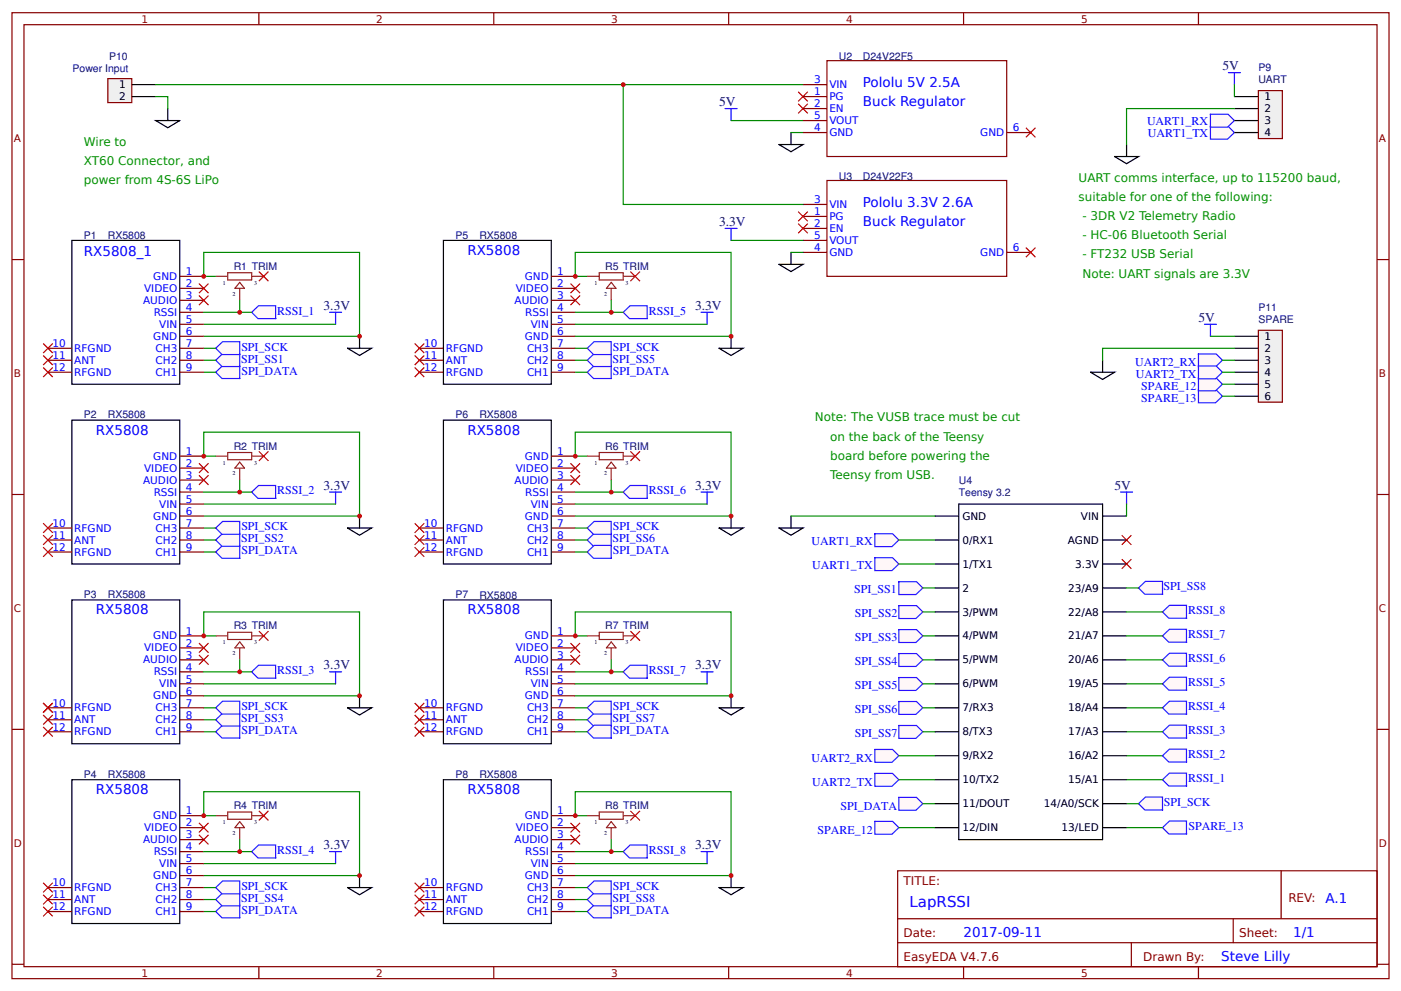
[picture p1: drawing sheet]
<svg xmlns="http://www.w3.org/2000/svg" width="312mm" height="221mm" viewBox="0 0 312 221" stroke-linecap="round" stroke-linejoin="round" font-family="sans-serif">
<g fill="none" stroke="#800" stroke-width=".27">
<path d="M2.7 2.8h306.4v215h-306.4zM5.3 5.5h301.1v209.6h-301.1zM57.6 2.8v2.7M109.9 2.8v2.7M162.2 2.8v2.7M214.4 2.8v2.7M266.7 2.8v2.7M2.7 57.8h2.6M306.4 57.8h2.7M2.7 110h2.6M306.4 110h2.7M2.7 162.3h2.6"/>
<path d="M306.4 162.3h2.7M199.8 193.8h106.6v21.3h-106.6zM285.1 193.8v10.7M2.7 214.6h2.6M57.6 215.1v2.7M109.9 215.1v2.7M162.2 215.1v2.7M199.8 204.5h106.6M199.8 209.8h106.6M214.4 215.1v2.7M251.8 209.8v5.3M266.7 215.1v2.7"/>
<path d="M274.4 204.5v5.3M306.4 214.6h2.7"/>
</g>
<g fill="#fff7f8" stroke="#430aff" stroke-width=".27">
<path d="M48 82.8l1.5-1.4h3.8l.1 2.8h-4z"/>
<path d="M48 80.2l1.5-1.5h3.8l.1 2.9h-4z"/>
<path d="M48 77.5l1.5-1.5h3.8l.1 2.9h-4z"/>
</g>
<path d="M45.3 77.5h2.7M45.3 80.2h2.7M45.3 82.8h2.7" fill="none" stroke="#080" stroke-width=".27"/>
<g fill="#fff7f8" stroke="#430aff" stroke-width=".27">
<path d="M48 122.8l1.5-1.4h3.8l.1 2.8h-4z"/>
<path d="M48 120.2l1.5-1.5h3.8l.1 2.9h-4z"/>
<path d="M48 117.5l1.5-1.5h3.8l.1 2.9h-4z"/>
</g>
<path d="M45.3 117.5h2.7M45.3 120.2h2.7M45.3 122.8h2.7" fill="none" stroke="#080" stroke-width=".27"/>
<g fill="#fff7f8" stroke="#430aff" stroke-width=".27">
<path d="M48 162.8l1.5-1.4h3.8l.1 2.8h-4z"/>
<path d="M48 160.2l1.5-1.5h3.8l.1 2.9h-4z"/>
<path d="M48 157.5l1.5-1.5h3.8l.1 2.9h-4z"/>
<path d="M48 202.9l1.5-1.5h3.8l.1 2.9h-4z"/>
<path d="M48 200.2l1.5-1.5h3.8l.1 2.9h-4z"/>
<path d="M48 197.5l1.5-1.4h3.8l.1 2.8h-4z"/>
<path d="M130.7 82.8l1.5-1.4h3.8l.1 2.8h-4z"/>
<path d="M130.7 80.2l1.5-1.5h3.8l.1 2.9h-4z"/>
<path d="M130.7 77.5l1.5-1.5h3.8l.1 2.9h-4z"/>
<path d="M130.7 120.2l1.5-1.5h3.8l.1 2.9h-4z"/>
<path d="M130.7 160.2l1.5-1.5h3.8l.1 2.9h-4z"/>
<path d="M130.7 202.9l1.5-1.5h3.8l.1 2.9h-4z"/>
<path d="M130.7 200.2l1.5-1.5h3.8l.1 2.9h-4z"/>
<path d="M130.7 197.5l1.5-1.4h3.8l.1 2.8h-4z"/>
</g>
<path d="M128 77.5h2.7M128 80.2h2.7M128 82.8h2.7M45.3 157.5h2.7M45.3 160.2h2.7M45.3 162.8h2.7M45.3 197.5h2.7M45.3 200.2h2.7M45.3 202.9h2.7" fill="none" stroke="#080" stroke-width=".27"/>
<g fill="#fff7f8" stroke="#430aff" stroke-width=".27">
<path d="M253.4 178.8l1.5-1.4h3.8l.1 2.8h-4z"/>
<path d="M200 177.4h4l1.4 1.4-1.6 1.5h-3.8z"/>
</g>
<path d="M205.4 178.8h2.6" fill="none" stroke="#080" stroke-width=".27"/>
<g fill="#fff7f8" stroke="#430aff" stroke-width=".27">
<path d="M56 69.5l1.5-1.5h3.8l.1 2.9h-4z"/>
<path d="M258.7 173.5l1.5-1.5h3.8l.1 2.9h-4z"/>
<path d="M258.7 162.8l1.5-1.4h3.8l.1 2.8h-4z"/>
<path d="M258.7 157.5l1.5-1.5h3.8l.1 2.9h-4z"/>
<path d="M258.7 152.2l1.5-1.5h3.8l.1 2.9h-4z"/>
<path d="M258.7 146.8l1.5-1.4h3.8l.1 2.8h-4z"/>
<path d="M258.7 141.5l1.5-1.5h3.8l.1 2.9h-4z"/>
<path d="M258.7 136.2l1.5-1.5h3.8l.1 2.9h-4z"/>
</g>
<path d="M250.7 157.5h8M250.7 152.2h8M250.7 173.5h8M250.7 168.2h8M250.7 162.8h8" fill="none" stroke="#080" stroke-width=".27"/>
<g fill="#fff7f8" stroke="#430aff" stroke-width=".27">
<path d="M56 149.5l1.5-1.5h3.8l.1 2.9h-4z"/>
<path d="M56 189.5l1.5-1.5h3.8l.1 2.9h-4z"/>
<path d="M138.7 69.5l1.5-1.5h3.8l.1 2.9h-4z"/>
<path d="M138.7 109.5l1.5-1.5h3.8l.1 2.9h-4z"/>
<path d="M138.7 149.5l1.5-1.5h3.8l.1 2.9h-4z"/>
<path d="M138.7 189.5l1.5-1.5h3.8l.1 2.9h-4z"/>
<path d="M130.7 117.5l1.5-1.5h3.8l.1 2.9h-4z"/>
<path d="M130.7 157.5l1.5-1.5h3.8l.1 2.9h-4z"/>
<path d="M130.7 122.8l1.5-1.4h3.8l.1 2.8h-4z"/>
<path d="M130.7 162.8l1.5-1.4h3.8l.1 2.8h-4z"/>
<path d="M258.7 168.2l1.5-1.5h3.8l.1 2.9h-4z"/>
<path d="M56 109.5l1.5-1.5h3.8l.1 2.9h-4z"/>
</g>
<g fill="none" stroke="#080" stroke-width=".27">
<path d="M48 61.5h-2.7v-5.3h34.7v18.6h-34.7M128 72.2h29.4M130.7 61.5h-2.7v-5.3h34.7v18.6h-34.7M45.3 112.2h29.4M48 101.5h-2.7v-5.3h34.7v18.6h-34.7M128 117.5h2.7M128 112.2h29.4M130.7 101.5h-2.7v-5.3h34.7v18.6h-34.7M128 122.8h2.7M128 120.2h2.7M45.3 152.2h29.4M48 141.5h-2.7v-5.3h34.7v18.6h-34.7"/>
<path d="M128 157.5h2.7M128 152.2h29.4M130.7 141.5h-2.7v-5.3h34.7v18.6h-34.7M128 162.8h2.7M128 160.2h2.7M45.3 192.2h29.4M48 181.5h-2.7v-5.3h34.7v18.7h-34.7M128 197.5h2.7M128 192.2h29.4M130.7 181.5h-2.7v-5.3h34.7v18.7h-34.7M128 200.2h2.7M128 202.9h2.7"/>
</g>
<g fill="none" stroke="#00f" stroke-width=".27">
<path d="M73.3 69.5h2.7M74.7 69.5v2.7M156 69.5h2.7M157.4 69.5v2.7M73.3 109.5h2.7M74.7 109.5v2.7M156 109.5h2.7M157.4 109.5v2.7M249.4 109.5h2.6M250.7 109.5v2.7M73.3 149.5h2.7M74.7 149.5v2.7"/>
<path d="M156 149.5h2.7M157.4 149.5v2.7M73.3 189.5h2.7M74.7 189.5v2.7M156 189.5h2.7M157.4 189.5v2.7"/>
</g>
<g fill="none" stroke="#000" stroke-width=".27">
<path d="M77.3 77.5h5.4l-2.7 1.6zM80 74.8v2.7M160 77.5h5.4l-2.7 1.6zM162.7 74.8v2.7M77.3 117.5h5.4l-2.7 1.6zM80 114.8v2.7M160 117.5h5.4l-2.7 1.6zM162.7 114.8v2.7M77.3 157.5h5.4l-2.7 1.6zM80 154.8v2.7M160 157.5h5.4l-2.7 1.6zM162.7 154.8v2.7"/>
<path d="M77.3 197.5h5.4l-2.7 1.6zM80 194.9v2.6M160 197.5h5.4l-2.7 1.6zM162.7 194.9v2.6"/>
</g>
<g fill="#fff7f8" stroke="#430aff" stroke-width=".27">
<path d="M200 129.4h4l1.4 1.4-1.6 1.5h-3.8z"/>
<path d="M200 134.8h4l1.4 1.4-1.6 1.4h-3.8z"/>
<path d="M200 140.1h4l1.4 1.4-1.6 1.5h-3.8z"/>
<path d="M200 145.4h4l1.4 1.4-1.6 1.5h-3.8z"/>
<path d="M200 150.8h4l1.4 1.4-1.6 1.4h-3.8z"/>
<path d="M200 156.1h4l1.4 1.4-1.6 1.5h-3.8z"/>
<path d="M200 161.4h4l1.4 1.4-1.6 1.5h-3.8z"/>
<path d="M253.4 130.8l1.5-1.4h3.8l.1 2.8h-4z"/>
</g>
<path d="M205.4 136.2h2.6M205.4 146.8h2.6M205.4 141.5h2.6" fill="none" stroke="#080" stroke-width=".27"/>
<path d="M173.4 117.5h5.3l-2.7 1.6zM176 114.8v2.7" fill="none" stroke="#000" stroke-width=".27"/>
<g fill="#fff7f8" stroke="#430aff" stroke-width=".27">
<path d="M194.6 118.8h4l1.4 1.4-1.5 1.4h-3.8z"/>
<path d="M194.6 124.1h4l1.4 1.4-1.5 1.5h-3.8z"/>
</g>
<path d="M200 120.2h8M200 125.5h8M250.7 178.8h2.7" fill="none" stroke="#080" stroke-width=".27"/>
<path d="M273.4 16.2h2.6M274.7 16.2v2.6" fill="none" stroke="#00f" stroke-width=".27"/>
<path d="M248 34.8h5.4l-2.7 1.6zM250.7 32.2v2.6" fill="none" stroke="#000" stroke-width=".27"/>
<g fill="#fff7f8" stroke="#430aff" stroke-width=".27">
<path d="M269.3 28.1h4l1.4 1.4-1.5 1.5h-3.8z"/>
<path d="M269.3 25.4h4l1.4 1.4-1.5 1.5h-3.8z"/>
</g>
<path d="M24 17.5h5.3v5.3h-5.3z" fill="#efefef" stroke="#800" stroke-width=".27"/>
<path d="M29.3 18.8h5.4M29.3 21.5h5.4M34.7 26.8h5.3l-2.7 1.6zM37.3 24.2v2.6M173.4 32.2h5.3l-2.7 1.6zM176 29.5v2.7" fill="none" stroke="#000" stroke-width=".27"/>
<path d="M161.4 24.2h2.6M162.7 24.2v2.6" fill="none" stroke="#00f" stroke-width=".27"/>
<path d="M34.7 21.5h2.6v2.7M162.7 26.8h16M176 29.5h2.7" fill="none" stroke="#080" stroke-width=".27"/>
<g fill="#000" stroke="#f00" stroke-width=".27">
<path d="M177.6 20.4l2.2 2.2zM179.8 20.4l-2.2 2.2z"/>
<path d="M177.6 23.1l2.2 2.1zM179.8 23.1l-2.2 2.1z"/>
<path d="M228.3 28.4l2.1 2.2zM230.4 28.4l-2.1 2.2z"/>
<path d="M9.6 76.4l2.1 2.2zM9.6 78.6l2.1-2.2z"/>
<path d="M9.6 79.1l2.1 2.1zM9.6 81.2l2.1-2.1z"/>
<path d="M44.3 63.1l2.1 2.1zM46.4 63.1l-2.1 2.1z"/>
<path d="M44.3 65.8l2.1 2.1zM46.4 65.8l-2.1 2.1z"/>
<path d="M92.3 76.4l2.1 2.2zM94.4 76.4l-2.1 2.2z"/>
<path d="M92.3 79.1l2.1 2.1zM92.3 81.2l2.1-2.1z"/>
<path d="M126.9 63.1l2.2 2.1zM129.1 63.1l-2.2 2.1z"/>
<path d="M126.9 65.8l2.2 2.1zM129.1 65.8l-2.2 2.1z"/>
<path d="M9.6 81.8l2.1 2.1zM9.6 83.9l2.1-2.1z"/>
<path d="M92.3 81.8l2.1 2.1zM92.3 83.9l2.1-2.1z"/>
<path d="M9.6 116.4l2.1 2.2zM9.6 118.6l2.1-2.2z"/>
<path d="M9.6 119.1l2.1 2.1zM9.6 121.2l2.1-2.1z"/>
<path d="M44.3 103.1l2.1 2.1zM44.3 105.2l2.1-2.1z"/>
<path d="M44.3 105.8l2.1 2.1zM46.4 105.8l-2.1 2.1z"/>
<path d="M92.3 116.4l2.1 2.2zM92.3 118.6l2.1-2.2z"/>
<path d="M92.3 119.1l2.1 2.1zM92.3 121.2l2.1-2.1z"/>
<path d="M126.9 103.1l2.2 2.1zM126.9 105.2l2.2-2.1z"/>
<path d="M126.9 105.8l2.2 2.1zM129.1 105.8l-2.2 2.1z"/>
<path d="M249.6 119.1l2.2 2.1zM251.8 119.1l-2.2 2.1z"/>
<path d="M9.6 121.8l2.1 2.1zM9.6 123.9l2.1-2.1z"/>
<path d="M92.3 121.8l2.1 2.1zM92.3 123.9l2.1-2.1z"/>
<path d="M249.6 124.4l2.2 2.2zM251.8 124.4l-2.2 2.2z"/>
<path d="M9.6 156.4l2.1 2.2zM9.6 158.6l2.1-2.2z"/>
<path d="M9.6 156.4l2.1 2.2zM9.6 158.6l2.1-2.2z"/>
<path d="M9.6 159.1l2.1 2.1zM9.6 161.2l2.1-2.1z"/>
<path d="M44.3 143.1l2.1 2.1zM46.4 143.1l-2.1 2.1z"/>
<path d="M44.3 145.8l2.1 2.1zM46.4 145.8l-2.1 2.1z"/>
<path d="M92.3 156.4l2.1 2.2zM94.4 156.4l-2.1 2.2z"/>
<path d="M92.3 159.1l2.1 2.1zM92.3 161.2l2.1-2.1z"/>
<path d="M126.9 143.1l2.2 2.1zM129.1 143.1l-2.2 2.1z"/>
<path d="M126.9 145.8l2.2 2.1zM129.1 145.8l-2.2 2.1z"/>
<path d="M9.6 161.8l2.1 2.1zM9.6 163.9l2.1-2.1z"/>
<path d="M92.3 161.8l2.1 2.1zM92.3 163.9l2.1-2.1z"/>
<path d="M9.6 196.5l2.1 2.1zM9.6 198.6l2.1-2.1z"/>
<path d="M9.6 199.1l2.1 2.2zM9.6 201.3l2.1-2.2z"/>
<path d="M44.3 183.1l2.1 2.1zM44.3 185.2l2.1-2.1z"/>
<path d="M44.3 185.8l2.1 2.1zM44.3 187.9l2.1-2.1z"/>
<path d="M92.3 196.5l2.1 2.1zM92.3 198.6l2.1-2.1z"/>
<path d="M92.3 199.1l2.1 2.2zM92.3 201.3l2.1-2.2z"/>
<path d="M126.9 183.1l2.2 2.1zM129.1 183.1l-2.2 2.1z"/>
<path d="M126.9 185.8l2.2 2.1zM129.1 185.8l-2.2 2.1z"/>
<path d="M9.6 201.8l2.1 2.1zM11.7 201.8l-2.1 2.1z"/>
<path d="M92.3 201.8l2.1 2.1zM94.4 201.8l-2.1 2.1z"/>
</g>
<path d="M184 13.5h40v21.3h-40z" fill="#fff" stroke="#800" stroke-width=".27"/>
<g fill="none" stroke="#800" stroke-width=".27">
<path d="M178.7 18.8h5.3M178.7 21.5h5.3M178.7 24.2h5.3M178.7 29.5h5.3M178.7 26.8h5.3M224 29.5h5.4M10.7 77.5h5.3M40 61.5h5.3M40 64.2h5.3M40 66.8h5.3M40 69.5h5.3M40 72.2h5.3"/>
<path d="M40 74.8h5.3M40 77.5h5.3M93.3 77.5h5.4M122.7 61.5h5.3M122.7 64.2h5.3M122.7 66.8h5.3M122.7 69.5h5.3M122.7 72.2h5.3M122.7 74.8h5.3M122.7 77.5h5.3M10.7 80.2h5.3M10.7 82.8h5.3"/>
<path d="M40 80.2h5.3M40 82.8h5.3M93.3 80.2h5.4M93.3 82.8h5.4M122.7 80.2h5.3M122.7 82.8h5.3M10.7 117.5h5.3M40 101.5h5.3M40 104.2h5.3M40 106.8h5.3M40 109.5h5.3M40 112.2h5.3"/>
<path d="M40 114.8h5.3M40 117.5h5.3M93.3 117.5h5.4M122.7 101.5h5.3M122.7 104.2h5.3M122.7 106.8h5.3M122.7 109.5h5.3M122.7 112.2h5.3M122.7 114.8h5.3M122.7 117.5h5.3M10.7 120.2h5.3M10.7 122.8h5.3"/>
<path d="M40 120.2h5.3M40 122.8h5.3M93.3 120.2h5.4M93.3 122.8h5.4M122.7 120.2h5.3M122.7 122.8h5.3M10.7 157.5h5.3M40 141.5h5.3M40 144.2h5.3M40 146.8h5.3M40 149.5h5.3M40 152.2h5.3"/>
<path d="M40 154.8h5.3M40 157.5h5.3M93.3 157.5h5.4M122.7 141.5h5.3M122.7 144.2h5.3M122.7 146.8h5.3M122.7 149.5h5.3M122.7 152.2h5.3M122.7 154.8h5.3M122.7 157.5h5.3M10.7 160.2h5.3M10.7 162.8h5.3"/>
<path d="M40 160.2h5.3M40 162.8h5.3M93.3 160.2h5.4M93.3 162.8h5.4M122.7 160.2h5.3M122.7 162.8h5.3M10.7 197.5h5.3M40 181.5h5.3M40 184.2h5.3M40 186.8h5.3M40 189.5h5.3M40 192.2h5.3"/>
<path d="M40 194.9h5.3M40 197.5h5.3M93.3 197.5h5.4M122.7 181.5h5.3M122.7 184.2h5.3M122.7 186.8h5.3M122.7 189.5h5.3M122.7 192.2h5.3M122.7 194.9h5.3M122.7 197.5h5.3M10.7 200.2h5.3M10.7 202.9h5.3"/>
<path d="M40 200.2h5.3M40 202.9h5.3M93.3 200.2h5.4M93.3 202.9h5.4M122.7 200.2h5.3M122.7 202.9h5.3"/>
</g>
<path d="M34.7 18.8h144M45.3 72.2h29.4M45.3 69.5h10.7M128 69.5h10.7M53.3 106.8v2.7h-8M128 109.5h10.7M45.3 149.5h10.7M128 149.5h10.7M45.3 189.5h10.7M128 189.5h10.7" fill="none" stroke="#080" stroke-width=".27"/>
<path d="M16 53.5h24v32h-24zM98.7 53.5h24v32h-24zM16 93.5h24v32h-24zM98.7 93.5h24v32h-24zM16 133.5h24v32h-24zM98.7 133.5h24v32h-24zM16 173.5h24v32h-24zM98.7 173.5h24v32h-24z" fill="none" stroke="#000" stroke-width=".27"/>
<path d="M184 40.2h40v21.3h-40z" fill="#fff" stroke="#800" stroke-width=".27"/>
<path d="M178.7 48.2h5.3M178.7 50.8h5.3M178.7 45.5h5.3M178.7 56.2h5.3M178.7 53.5h5.3M224 56.2h5.4" fill="none" stroke="#800" stroke-width=".27"/>
<path d="M173.4 58.8h5.3l-2.7 1.6zM176 56.2v2.6" fill="none" stroke="#000" stroke-width=".27"/>
<path d="M161.4 50.8h2.6M162.7 50.8v2.7" fill="none" stroke="#00f" stroke-width=".27"/>
<path d="M138.7 18.8v26.7h40M162.7 53.5h16" fill="none" stroke="#080" stroke-width=".27"/>
<g fill="#000" stroke="#f00" stroke-width=".27">
<path d="M177.6 47.1l2.2 2.1zM179.8 47.1l-2.2 2.1z"/>
<path d="M177.6 49.8l2.2 2.1zM179.8 49.8l-2.2 2.1z"/>
<path d="M228.3 55.1l2.1 2.1zM230.4 55.1l-2.1 2.1z"/>
</g>
<circle cx="138.7" cy="18.8" r=".53" fill="#c00"/>
<path d="M280 20.2h5.4v10.6h-5.4z" fill="#efefef" stroke="#800" stroke-width=".27"/>
<path d="M274.7 21.5h5.3M274.7 24.2h5.3M274.7 26.8h5.3M274.7 29.5h5.3" fill="none" stroke="#000" stroke-width=".27"/>
<path d="M274.7 18.8v2.7M274.7 24.2h-24v8" fill="none" stroke="#080" stroke-width=".27"/>
<g fill="#fff7f8" stroke="#430aff" stroke-width=".27">
<path d="M194.6 166.8h4l1.4 1.4-1.5 1.4h-3.8z"/>
<path d="M194.6 182.8h4l1.4 1.4-1.5 1.4h-3.8z"/>
<path d="M258.7 184.2l1.5-1.5h3.8l.1 2.9h-4z"/>
<path d="M194.6 172.1h4l1.4 1.4-1.5 1.5h-3.8z"/>
<path d="M266.6 86.8h4l1.4 1.4-1.5 1.4h-3.8z"/>
<path d="M266.6 84.1h4l1.4 1.4-1.5 1.5h-3.8z"/>
<path d="M266.6 78.8h4l1.4 1.4-1.5 1.4h-3.8z"/>
<path d="M266.6 81.4h4l1.4 1.4-1.5 1.5h-3.8z"/>
</g>
<path d="M250.7 136.2h8M250.7 130.8h2.7M205.4 152.2h2.6M205.4 157.5h2.6M250.7 146.8h8M250.7 141.5h8M200 168.2h8M200 173.5h8M205.4 162.8h2.6M200 184.2h8M250.7 184.2h8" fill="none" stroke="#080" stroke-width=".27"/>
<path d="M280 73.5h5.4v16h-5.4z" fill="#efefef" stroke="#800" stroke-width=".27"/>
<path d="M274.7 74.8h5.3M274.7 77.5h5.3M242.7 82.8h5.3l-2.6 1.6zM245.4 80.2v2.6M274.7 80.2h5.3M274.7 82.8h5.3M274.7 85.5h5.3M274.7 88.2h5.3" fill="none" stroke="#000" stroke-width=".27"/>
<path d="M268 72.2h2.7M269.4 72.2v2.6" fill="none" stroke="#00f" stroke-width=".27"/>
<path d="M269.4 74.8h5.3M274.7 77.5h-29.3v2.7M272 80.2h2.7M272 82.8h2.7M272 85.5h2.7M272 88.2h2.7" fill="none" stroke="#080" stroke-width=".27"/>
<path d="M48 61.5h2.7M50.7 60.7h5.3v1.6h-5.3zM53.3 62.8l1.1 1.4h-2.1zM53.3 64.2v2.6M56 61.5h2.7" fill="none" stroke="#8d2323" stroke-width=".27"/>
<circle cx="45.3" cy="61.5" r=".53" fill="#c00"/>
<path d="M53.3 66.8v2.7" fill="none" stroke="#080" stroke-width=".27"/>
<circle cx="53.3" cy="69.5" r=".53" fill="#c00"/>
<path d="M57.6 60.4l2.1 2.2zM59.7 60.4l-2.1 2.2z" fill="#000" stroke="#f00" stroke-width=".27"/>
<g fill="#c00">
<circle cx="80" cy="74.8" r=".53"/>
<circle cx="80" cy="114.8" r=".53"/>
</g>
<path d="M48 101.5h2.7M50.7 100.7h5.3v1.6h-5.3zM53.3 102.8l1.1 1.4h-2.1zM53.3 104.2v2.6M56 101.5h2.7" fill="none" stroke="#8d2323" stroke-width=".27"/>
<circle cx="45.3" cy="101.5" r=".53" fill="#c00"/>
<path d="M57.6 100.4l2.1 2.2zM59.7 100.4l-2.1 2.2z" fill="#000" stroke="#f00" stroke-width=".27"/>
<path d="M53.3 109.5h2.7" fill="none" stroke="#080" stroke-width=".27"/>
<circle cx="53.3" cy="109.5" r=".53" fill="#c00"/>
<g fill="none" stroke="#8d2323" stroke-width=".27">
<path d="M130.7 61.5h2.6M133.3 60.7h5.4v1.6h-5.4zM136 62.8l1.1 1.4h-2.2zM136 64.2v2.6M138.7 61.5h2.7M130.7 101.5h2.6M133.3 100.7h5.4v1.6h-5.4zM136 104.2v2.6M136 102.8l1.1 1.4h-2.2zM138.7 101.5h2.7M48 141.5h2.7M50.7 140.7h5.3v1.6h-5.3z"/>
<path d="M53.3 142.8l1.1 1.4h-2.1zM53.3 144.2v2.6M56 141.5h2.7M130.7 141.5h2.6M133.3 140.7h5.4v1.6h-5.4zM136 142.8l1.1 1.4h-2.2zM136 144.2v2.6M138.7 141.5h2.7M48 181.5h2.7M50.7 180.7h5.3v1.6h-5.3zM53.3 184.2v2.6M53.3 182.8l1.1 1.4h-2.1z"/>
<path d="M56 181.5h2.7M130.7 181.5h2.6M133.3 180.7h5.4v1.6h-5.4zM136 182.8l1.1 1.4h-2.2zM136 184.2v2.6M138.7 181.5h2.7"/>
</g>
<g fill="#000" stroke="#f00" stroke-width=".27">
<path d="M140.3 60.4l2.1 2.2zM142.4 60.4l-2.1 2.2z"/>
<path d="M140.3 100.4l2.1 2.2zM140.3 102.6l2.1-2.2z"/>
<path d="M57.6 140.4l2.1 2.2zM59.7 140.4l-2.1 2.2z"/>
<path d="M140.3 140.4l2.1 2.2zM142.4 140.4l-2.1 2.2z"/>
<path d="M57.6 180.4l2.1 2.2zM59.7 180.4l-2.1 2.2z"/>
<path d="M140.3 180.4l2.1 2.2zM142.4 180.4l-2.1 2.2z"/>
</g>
<g fill="#c00">
<circle cx="80" cy="194.9" r=".53"/>
<circle cx="45.3" cy="181.5" r=".53"/>
</g>
<path d="M53.3 186.8v2.7" fill="none" stroke="#080" stroke-width=".27"/>
<g fill="#c00">
<circle cx="53.3" cy="189.5" r=".53"/>
<circle cx="80" cy="154.8" r=".53"/>
</g>
<path d="M53.3 146.8v2.7" fill="none" stroke="#080" stroke-width=".27"/>
<g fill="#c00">
<circle cx="53.3" cy="149.5" r=".53"/>
<circle cx="45.3" cy="141.5" r=".53"/>
<circle cx="162.7" cy="74.8" r=".53"/>
</g>
<path d="M176 56.2h2.7M136 66.8v2.7" fill="none" stroke="#080" stroke-width=".27"/>
<g fill="#c00">
<circle cx="136" cy="69.5" r=".53"/>
<circle cx="128" cy="61.5" r=".53"/>
<circle cx="162.7" cy="114.8" r=".53"/>
<circle cx="128" cy="101.5" r=".53"/>
</g>
<path d="M136 106.8v2.7" fill="none" stroke="#080" stroke-width=".27"/>
<g fill="#c00">
<circle cx="136" cy="109.5" r=".53"/>
<circle cx="162.7" cy="154.8" r=".53"/>
<circle cx="128" cy="141.5" r=".53"/>
</g>
<path d="M136 146.8v2.7" fill="none" stroke="#080" stroke-width=".27"/>
<g fill="#c00">
<circle cx="136" cy="149.5" r=".53"/>
<circle cx="162.7" cy="194.9" r=".53"/>
</g>
<path d="M136 186.8v2.7" fill="none" stroke="#080" stroke-width=".27"/>
<g fill="#c00">
<circle cx="136" cy="189.5" r=".53"/>
<circle cx="128" cy="181.5" r=".53"/>
</g>
<path d="M176 114.8h32M250.7 112.2v2.6M205.4 130.8h2.6" fill="none" stroke="#080" stroke-width=".27"/>
<g fill="none" stroke="#000" stroke-width=".27">
<path d="M208 114.8h5.4M213.4 112.2h32v74.6h-32zM245.4 114.8h5.3M208 136.2h5.4M208 130.8h5.4M208 125.5h5.4M208 120.2h5.4M245.4 136.2h5.3M245.4 130.8h5.3M245.4 125.5h5.3M245.4 120.2h5.3M208 157.5h5.4"/>
<path d="M208 152.2h5.4M208 146.8h5.4M208 141.5h5.4M245.4 157.5h5.3M245.4 152.2h5.3M245.4 146.8h5.3M245.4 141.5h5.3M208 178.8h5.4M208 173.5h5.4M208 168.2h5.4M208 162.8h5.4M245.4 178.8h5.3"/>
<path d="M245.4 173.5h5.3M245.4 168.2h5.3M245.4 162.8h5.3M208 184.2h5.4M245.4 184.2h5.3"/>
</g>
<text font-size="3.3" fill="#00f" x="202.4" y="201.8">LapRSSI</text>
<g font-size="3" fill="#000080">
<text x="272" y="15.6">5V</text>
<text x="160" y="23.6">5V</text>
<text x="160" y="50.3">3.3V</text>
<text x="72" y="69">3.3V</text>
<text x="154.7" y="69">3.3V</text>
<text x="266.7" y="71.6">5V</text>
<text x="72" y="109">3.3V</text>
<text x="154.7" y="109">3.3V</text>
<text x="248" y="109">5V</text>
<text x="72" y="149">3.3V</text>
<text x="154.7" y="149">3.3V</text>
<text x="72" y="189">3.3V</text>
<text x="154.7" y="189">3.3V</text>
</g>
<g font-size="3" fill="#00f">
<text x="192" y="19.4">Pololu 5V 2.5A</text>
<text x="192" y="23.7">Buck Regulator</text>
<text x="192" y="46.1">Pololu 3.3V 2.6A</text>
<text x="192" y="50.3">Buck Regulator</text>
<text x="18.7" y="57">RX5808_1</text>
<text x="104" y="56.7">RX5808</text>
<text x="21.3" y="96.7">RX5808</text>
<text x="104" y="96.7">RX5808</text>
<text x="21.3" y="136.7">RX5808</text>
<text x="104" y="136.7">RX5808</text>
<text x="21.3" y="176.7">RX5808</text>
<text x="104" y="176.7">RX5808</text>
<text x="295" y="201">A.1</text>
<text x="214.4" y="208.5">2017-09-11</text>
<text x="287.8" y="208.5">1/1</text>
<text x="271.8" y="213.8">Steve Lilly</text>
</g>
<g font-size="2.7" fill="#00f">
<text x="255.2" y="27.9">UART1_RX</text>
<text x="255.4" y="30.6">UART1_TX</text>
<text x="61.7" y="70">RSSI_1</text>
<text x="144.4" y="70">RSSI_5</text>
<text x="53.6" y="80.7">SPI_SS1</text>
<text x="53.7" y="78">SPI_SCK</text>
<text x="53.7" y="83.4">SPI_DATA</text>
<text x="136.3" y="80.7">SPI_SS5</text>
<text x="136.4" y="78">SPI_SCK</text>
<text x="136.4" y="83.4">SPI_DATA</text>
<text x="252.6" y="81.5">UART2_RX</text>
<text x="252.7" y="84.2">UART2_TX</text>
<text x="253.9" y="89.5">SPARE_13</text>
<text x="253.9" y="86.8">SPARE_12</text>
<text x="61.7" y="110">RSSI_2</text>
<text x="144.4" y="110">RSSI_6</text>
<text x="53.7" y="118">SPI_SCK</text>
<text x="136.4" y="118">SPI_SCK</text>
<text x="53.6" y="120.7">SPI_SS2</text>
<text x="53.7" y="123.4">SPI_DATA</text>
<text x="136.3" y="120.7">SPI_SS6</text>
<text x="136.4" y="123.4">SPI_DATA</text>
<text x="180.6" y="121.2">UART1_RX</text>
<text x="180.7" y="126.6">UART1_TX</text>
<text x="190.1" y="131.9">SPI_SS1</text>
<text x="258.9" y="131.4">SPI_SS8</text>
<text x="190.2" y="137.2">SPI_SS2</text>
<text x="264.4" y="136.7">RSSI_8</text>
<text x="190.2" y="142.6">SPI_SS3</text>
<text x="264.4" y="142">RSSI_7</text>
<text x="190.2" y="147.9">SPI_SS4</text>
<text x="264.4" y="147.4">RSSI_6</text>
<text x="61.7" y="150">RSSI_3</text>
<text x="144.4" y="150">RSSI_7</text>
<text x="190.2" y="153.2">SPI_SS5</text>
<text x="264.4" y="152.7">RSSI_5</text>
<text x="53.6" y="160.7">SPI_SS3</text>
<text x="53.7" y="158">SPI_SCK</text>
<text x="136.3" y="160.7">SPI_SS7</text>
<text x="136.4" y="158">SPI_SCK</text>
<text x="190.2" y="158.6">SPI_SS6</text>
<text x="264.4" y="158">RSSI_4</text>
<text x="53.7" y="163.4">SPI_DATA</text>
<text x="136.4" y="163.4">SPI_DATA</text>
<text x="190.2" y="163.9">SPI_SS7</text>
<text x="264.4" y="163.4">RSSI_3</text>
<text x="180.6" y="169.5">UART2_RX</text>
<text x="264.4" y="168.7">RSSI_2</text>
<text x="180.7" y="174.8">UART2_TX</text>
<text x="259" y="179.4">SPI_SCK</text>
<text x="264.4" y="174">RSSI_1</text>
<text x="181.9" y="185.5">SPARE_12</text>
<text x="187" y="180.2">SPI_DATA</text>
<text x="264.5" y="184.7">SPARE_13</text>
<text x="61.7" y="190.1">RSSI_4</text>
<text x="144.4" y="190.1">RSSI_8</text>
<text x="53.6" y="200.7">SPI_SS4</text>
<text x="53.7" y="198.1">SPI_SCK</text>
<text x="53.7" y="203.4">SPI_DATA</text>
<text x="136.3" y="200.7">SPI_SS8</text>
<text x="136.4" y="198.1">SPI_SCK</text>
<text x="136.4" y="203.4">SPI_DATA</text>
</g>
<g font-size="2.7" fill="#090">
<text x="18.7" y="32.4">Wire to</text>
<text x="18.7" y="36.7">XT60 Connector, and</text>
<text x="18.7" y="41">power from 4S-6S LiPo</text>
<text x="240" y="40.4">UART comms interface, up to 115200 baud,</text>
<text x="240" y="44.7">suitable for one of the following:</text>
<text x="240.9" y="49">- 3DR V2 Telemetry Radio</text>
<text x="240.9" y="53.2">- HC-06 Bluetooth Serial</text>
<text x="240.9" y="57.5">- FT232 USB Serial</text>
<text x="240.9" y="61.8">Note: UART signals are 3.3V</text>
<text x="181.4" y="93.8">Note: The VUSB trace must be cut</text>
<text x="184.7" y="98">on the back of the Teensy</text>
<text x="184.7" y="106.6">Teensy from USB.</text>
<text x="184.8" y="102.3">board before powering the</text>
</g>
<g font-size="2.7" fill="#800">
<text x="201.1" y="197">TITLE:</text>
<text x="286.7" y="200.7">REV:</text>
<text x="201.1" y="208.5">Date:</text>
<text x="275.8" y="208.5">Sheet:</text>
<text x="201.1" y="213.8">EasyEDA V4.7.6</text>
<text x="254.4" y="213.8">Drawn By:</text>
</g>
<g font-size="2.3" fill="#800">
<text x="31.5" y="5.1">1</text>
<text x="83.7" y="5.1">2</text>
<text x="136" y="5.1">3</text>
<text x="188.3" y="5.1">4</text>
<text x="240.6" y="5.1">5</text>
<text x="3.1" y="31.6">A</text>
<text x="306.8" y="31.6">A</text>
<text x="3.1" y="83.9">B</text>
<text x="306.8" y="83.9">B</text>
<text x="3.1" y="136.2">C</text>
<text x="306.8" y="136.2">C</text>
<text x="3.1" y="188.5">D</text>
<text x="306.8" y="188.5">D</text>
<text x="31.5" y="217.4">1</text>
<text x="83.7" y="217.4">2</text>
<text x="136" y="217.4">3</text>
<text x="188.3" y="217.4">4</text>
<text x="240.6" y="217.4">5</text>
</g>
<g font-size="2.3" fill="#000080">
<text x="16.1" y="16">Power Input</text>
<text x="24.3" y="13.4">P10</text>
<text x="186.7" y="13.4">U2</text>
<text x="192" y="13.4">D24V22F5</text>
<text x="280" y="15.8">P9</text>
<text x="280" y="18.4">UART</text>
<text x="186.7" y="40">U3</text>
<text x="192" y="40">D24V22F3</text>
<text x="18.7" y="53.1">P1</text>
<text x="24" y="53.1">RX5808</text>
<text x="101.3" y="53.1">P5</text>
<text x="106.7" y="53.1">RX5808</text>
<text x="52" y="60">R1 TRIM</text>
<text x="134.7" y="60">R5 TRIM</text>
<text x="280" y="71.8">SPARE</text>
<text x="280" y="69.1">P11</text>
<text x="18.7" y="93.1">P2</text>
<text x="24" y="93.1">RX5808</text>
<text x="101.3" y="93.1">P6</text>
<text x="106.7" y="93.1">RX5808</text>
<text x="52" y="100">R2 TRIM</text>
<text x="134.7" y="100">R6 TRIM</text>
<text x="213.4" y="107.8">U4</text>
<text x="213.4" y="110.4">Teensy 3.2</text>
<text x="18.7" y="133.1">P3</text>
<text x="24" y="133.1">RX5808</text>
<text x="101.3" y="133.1">P7</text>
<text x="106.7" y="133.4">RX5808</text>
<text x="52" y="140">R3 TRIM</text>
<text x="134.7" y="140">R7 TRIM</text>
<text x="18.7" y="173.1">P4</text>
<text x="24" y="173.1">RX5808</text>
<text x="101.3" y="173.1">P8</text>
<text x="106.7" y="173.1">RX5808</text>
<text x="52" y="180.1">R4 TRIM</text>
<text x="134.7" y="180.1">R8 TRIM</text>
</g>
<g font-size="2.3">
<text x="26.5" y="19.6">1</text>
<text x="26.5" y="22.3">2</text>
<text x="281.4" y="22.3">1</text>
<text x="281.4" y="25">2</text>
<text x="281.4" y="27.6">3</text>
<text x="281.4" y="30.3">4</text>
<text x="281.4" y="75.6">1</text>
<text x="281.4" y="78.3">2</text>
<text x="281.4" y="81">3</text>
<text x="281.4" y="83.6">4</text>
<text x="281.4" y="86.3">5</text>
<text x="281.4" y="89">6</text>
<text x="214.2" y="115.6">GND</text>
<text x="240.5" y="115.6">VIN</text>
<text x="214.2" y="121">0/RX1</text>
<text x="237.7" y="121">AGND</text>
<text x="214.2" y="131.6">2</text>
<text x="214.2" y="126.3">1/TX1</text>
<text x="237.7" y="131.6">23/A9</text>
<text x="239.3" y="126.3">3.3V</text>
<text x="214.2" y="137">3/PWM</text>
<text x="237.7" y="137">22/A8</text>
<text x="214.2" y="142.3">4/PWM</text>
<text x="237.7" y="142.3">21/A7</text>
<text x="214.2" y="147.6">5/PWM</text>
<text x="237.7" y="147.6">20/A6</text>
<text x="214.2" y="153">6/PWM</text>
<text x="237.7" y="153">19/A5</text>
<text x="214.2" y="158.3">7/RX3</text>
<text x="237.7" y="158.3">18/A4</text>
<text x="214.2" y="163.6">8/TX3</text>
<text x="237.7" y="163.6">17/A3</text>
<text x="214.2" y="169">9/RX2</text>
<text x="237.7" y="169">16/A2</text>
<text x="214.2" y="179.6">11/DOUT</text>
<text x="214.2" y="174.3">10/TX2</text>
<text x="232.3" y="179.6">14/A0/SCK</text>
<text x="237.7" y="174.3">15/A1</text>
<text x="214.2" y="185">12/DIN</text>
<text x="236.2" y="185">13/LED</text>
</g>
<g font-size="2.3" fill="#00f">
<text x="181.2" y="21.2">1</text>
<text x="181.2" y="23.9">2</text>
<text x="181.2" y="18.6">3</text>
<text x="184.6" y="22.3">PG</text>
<text x="184.6" y="19.6">VIN</text>
<text x="181.2" y="29.2">4</text>
<text x="181.2" y="26.6">5</text>
<text x="184.6" y="25">EN</text>
<text x="184.6" y="27.6">VOUT</text>
<text x="225.4" y="29.2">6</text>
<text x="184.6" y="30.3">GND</text>
<text x="218.1" y="30.3">GND</text>
<text x="181.2" y="47.9">1</text>
<text x="181.2" y="45.2">3</text>
<text x="184.6" y="46.3">VIN</text>
<text x="181.2" y="50.6">2</text>
<text x="181.2" y="53.2">5</text>
<text x="184.6" y="49">PG</text>
<text x="184.6" y="51.6">EN</text>
<text x="181.2" y="55.9">4</text>
<text x="184.6" y="57">GND</text>
<text x="184.6" y="54.3">VOUT</text>
<text x="218.1" y="57">GND</text>
<text x="225.4" y="55.9">6</text>
<text x="32.1" y="65">VIDEO</text>
<text x="34.1" y="62.3">GND</text>
<text x="41.3" y="61.2">1</text>
<text x="41.3" y="63.9">2</text>
<text x="114.8" y="65">VIDEO</text>
<text x="116.8" y="62.3">GND</text>
<text x="124" y="61.2">1</text>
<text x="124" y="63.9">2</text>
<text x="31.8" y="67.6">AUDIO</text>
<text x="34.2" y="70.3">RSSI</text>
<text x="41.3" y="66.6">3</text>
<text x="41.3" y="69.2">4</text>
<text x="41.3" y="71.9">5</text>
<text x="114.5" y="67.6">AUDIO</text>
<text x="116.9" y="70.3">RSSI</text>
<text x="124" y="66.6">3</text>
<text x="124" y="69.2">4</text>
<text x="124" y="71.9">5</text>
<text x="11.7" y="77.2">10</text>
<text x="34.1" y="75.6">GND</text>
<text x="35.4" y="73">VIN</text>
<text x="41.3" y="74.6">6</text>
<text x="41.3" y="77.2">7</text>
<text x="94.4" y="77.2">10</text>
<text x="116.8" y="75.6">GND</text>
<text x="118.1" y="73">VIN</text>
<text x="124" y="74.6">6</text>
<text x="124" y="77.2">7</text>
<text x="11.7" y="79.9">11</text>
<text x="11.7" y="82.6">12</text>
<text x="16.5" y="78.3">RFGND</text>
<text x="16.5" y="81">ANT</text>
<text x="16.5" y="83.6">RFGND</text>
<text x="34.6" y="78.3">CH3</text>
<text x="34.6" y="81">CH2</text>
<text x="34.6" y="83.6">CH1</text>
<text x="41.3" y="79.9">8</text>
<text x="41.3" y="82.6">9</text>
<text x="94.4" y="79.9">11</text>
<text x="94.4" y="82.6">12</text>
<text x="99.2" y="78.3">RFGND</text>
<text x="99.2" y="81">ANT</text>
<text x="99.2" y="83.6">RFGND</text>
<text x="117.3" y="78.3">CH3</text>
<text x="117.3" y="81">CH2</text>
<text x="117.3" y="83.6">CH1</text>
<text x="124" y="79.9">8</text>
<text x="124" y="82.6">9</text>
<text x="41.3" y="101.2">1</text>
<text x="124" y="101.2">1</text>
<text x="31.8" y="107.6">AUDIO</text>
<text x="32.1" y="105">VIDEO</text>
<text x="34.1" y="102.3">GND</text>
<text x="41.3" y="103.9">2</text>
<text x="41.3" y="106.6">3</text>
<text x="114.5" y="107.6">AUDIO</text>
<text x="114.8" y="105">VIDEO</text>
<text x="116.8" y="102.3">GND</text>
<text x="124" y="106.6">3</text>
<text x="124" y="103.9">2</text>
<text x="34.2" y="110.3">RSSI</text>
<text x="35.4" y="113">VIN</text>
<text x="41.3" y="109.2">4</text>
<text x="41.3" y="111.9">5</text>
<text x="116.9" y="110.3">RSSI</text>
<text x="118.1" y="113">VIN</text>
<text x="124" y="109.2">4</text>
<text x="124" y="111.9">5</text>
<text x="11.7" y="117.2">10</text>
<text x="11.7" y="119.9">11</text>
<text x="16.5" y="118.3">RFGND</text>
<text x="34.1" y="115.6">GND</text>
<text x="34.6" y="118.3">CH3</text>
<text x="41.3" y="114.6">6</text>
<text x="41.3" y="117.2">7</text>
<text x="41.3" y="119.9">8</text>
<text x="94.4" y="117.2">10</text>
<text x="94.4" y="119.9">11</text>
<text x="99.2" y="118.3">RFGND</text>
<text x="116.8" y="115.6">GND</text>
<text x="117.3" y="118.3">CH3</text>
<text x="124" y="114.6">6</text>
<text x="124" y="117.2">7</text>
<text x="124" y="119.9">8</text>
<text x="11.7" y="122.6">12</text>
<text x="16.5" y="121">ANT</text>
<text x="16.5" y="123.6">RFGND</text>
<text x="34.6" y="121">CH2</text>
<text x="34.6" y="123.6">CH1</text>
<text x="41.3" y="122.6">9</text>
<text x="94.4" y="122.6">12</text>
<text x="99.2" y="121">ANT</text>
<text x="99.2" y="123.6">RFGND</text>
<text x="117.3" y="121">CH2</text>
<text x="117.3" y="123.6">CH1</text>
<text x="124" y="122.6">9</text>
<text x="34.1" y="142.3">GND</text>
<text x="41.3" y="141.2">1</text>
<text x="41.3" y="143.9">2</text>
<text x="116.8" y="142.3">GND</text>
<text x="124" y="141.2">1</text>
<text x="124" y="143.9">2</text>
<text x="31.8" y="147.6">AUDIO</text>
<text x="32.1" y="145">VIDEO</text>
<text x="41.3" y="146.6">3</text>
<text x="41.3" y="149.2">4</text>
<text x="114.5" y="147.6">AUDIO</text>
<text x="114.8" y="145">VIDEO</text>
<text x="124" y="146.6">3</text>
<text x="124" y="149.2">4</text>
<text x="34.1" y="155.6">GND</text>
<text x="34.2" y="150.3">RSSI</text>
<text x="35.4" y="153">VIN</text>
<text x="41.3" y="151.9">5</text>
<text x="41.3" y="154.6">6</text>
<text x="116.8" y="155.6">GND</text>
<text x="116.9" y="150.3">RSSI</text>
<text x="118.1" y="153">VIN</text>
<text x="124" y="151.9">5</text>
<text x="124" y="154.6">6</text>
<text x="11.7" y="157.2">10</text>
<text x="11.7" y="159.9">11</text>
<text x="16.5" y="158.3">RFGND</text>
<text x="16.5" y="161">ANT</text>
<text x="34.6" y="158.3">CH3</text>
<text x="34.6" y="161">CH2</text>
<text x="41.3" y="157.2">7</text>
<text x="41.3" y="159.9">8</text>
<text x="94.4" y="157.2">10</text>
<text x="94.4" y="159.9">11</text>
<text x="99.2" y="158.3">RFGND</text>
<text x="99.2" y="161">ANT</text>
<text x="117.3" y="158.3">CH3</text>
<text x="117.3" y="161">CH2</text>
<text x="124" y="157.2">7</text>
<text x="124" y="159.9">8</text>
<text x="11.7" y="162.6">12</text>
<text x="16.5" y="163.6">RFGND</text>
<text x="34.6" y="163.6">CH1</text>
<text x="41.3" y="162.6">9</text>
<text x="94.4" y="162.6">12</text>
<text x="99.2" y="163.6">RFGND</text>
<text x="117.3" y="163.6">CH1</text>
<text x="124" y="162.6">9</text>
<text x="32.1" y="185">VIDEO</text>
<text x="34.1" y="182.3">GND</text>
<text x="41.3" y="181.2">1</text>
<text x="41.3" y="183.9">2</text>
<text x="114.8" y="185">VIDEO</text>
<text x="116.8" y="182.3">GND</text>
<text x="124" y="181.2">1</text>
<text x="124" y="183.9">2</text>
<text x="31.8" y="187.7">AUDIO</text>
<text x="34.2" y="190.3">RSSI</text>
<text x="41.3" y="186.6">3</text>
<text x="41.3" y="189.3">4</text>
<text x="41.3" y="191.9">5</text>
<text x="114.5" y="187.7">AUDIO</text>
<text x="116.9" y="190.3">RSSI</text>
<text x="124" y="186.6">3</text>
<text x="124" y="189.3">4</text>
<text x="124" y="191.9">5</text>
<text x="11.7" y="197.3">10</text>
<text x="34.1" y="195.7">GND</text>
<text x="35.4" y="193">VIN</text>
<text x="41.3" y="194.6">6</text>
<text x="41.3" y="197.3">7</text>
<text x="94.4" y="197.3">10</text>
<text x="116.8" y="195.7">GND</text>
<text x="118.1" y="193">VIN</text>
<text x="124" y="194.6">6</text>
<text x="124" y="197.3">7</text>
<text x="11.7" y="199.9">11</text>
<text x="11.7" y="202.6">12</text>
<text x="16.5" y="198.3">RFGND</text>
<text x="16.5" y="201">ANT</text>
<text x="16.5" y="203.7">RFGND</text>
<text x="34.6" y="198.3">CH3</text>
<text x="34.6" y="201">CH2</text>
<text x="34.6" y="203.7">CH1</text>
<text x="41.3" y="199.9">8</text>
<text x="41.3" y="202.6">9</text>
<text x="94.4" y="199.9">11</text>
<text x="94.4" y="202.6">12</text>
<text x="99.2" y="198.3">RFGND</text>
<text x="99.2" y="201">ANT</text>
<text x="99.2" y="203.7">RFGND</text>
<text x="117.3" y="198.3">CH3</text>
<text x="117.3" y="201">CH2</text>
<text x="117.3" y="203.7">CH1</text>
<text x="124" y="199.9">8</text>
<text x="124" y="202.6">9</text>
</g>
<g font-size="1.3">
<text x="49.6" y="63.4">1</text>
<text x="51.7" y="65.8">2</text>
<text x="56.5" y="63.4">3</text>
<text x="132.3" y="63.4">1</text>
<text x="134.4" y="65.8">2</text>
<text x="139.2" y="63.4">3</text>
<text x="49.6" y="103.4">1</text>
<text x="51.7" y="105.8">2</text>
<text x="56.5" y="103.4">3</text>
<text x="132.3" y="103.4">1</text>
<text x="134.4" y="105.8">2</text>
<text x="139.2" y="103.4">3</text>
<text x="49.6" y="143.4">1</text>
<text x="56.5" y="143.4">3</text>
<text x="132.3" y="143.4">1</text>
<text x="139.2" y="143.4">3</text>
<text x="51.7" y="145.8">2</text>
<text x="134.4" y="145.8">2</text>
<text x="49.6" y="183.4">1</text>
<text x="51.7" y="185.8">2</text>
<text x="56.5" y="183.4">3</text>
<text x="132.3" y="183.4">1</text>
<text x="134.4" y="185.8">2</text>
<text x="139.2" y="183.4">3</text>
</g>
</svg>
